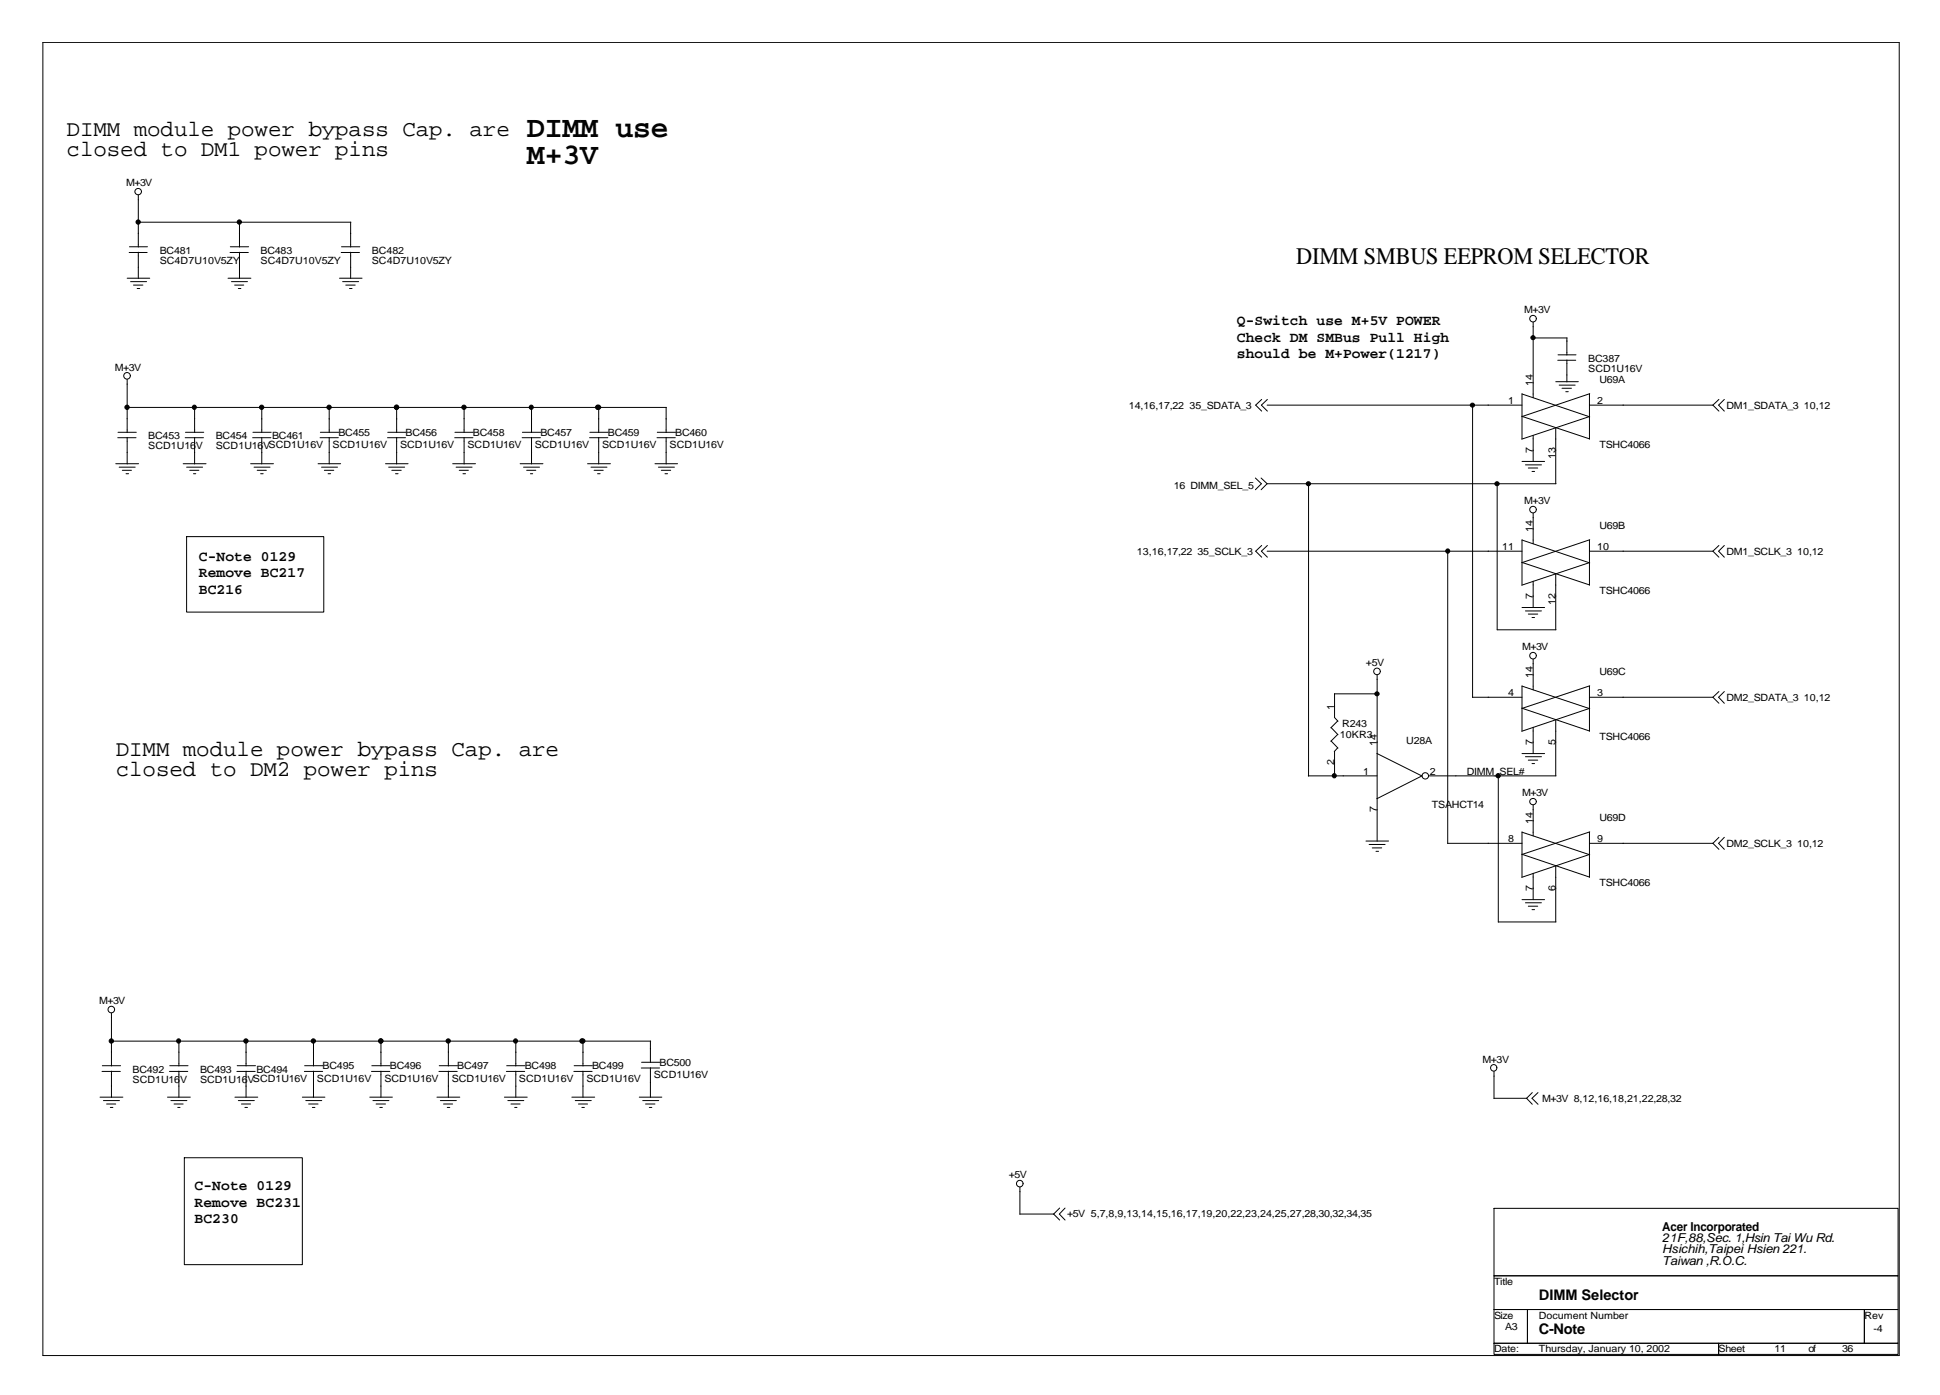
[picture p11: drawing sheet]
<svg xmlns="http://www.w3.org/2000/svg" width="287mm" height="207mm" viewBox="0 0 287 207" stroke-linecap="round" stroke-linejoin="round" font-family="sans-serif">
<g fill="none" stroke="#000" stroke-width=".15">
<path d="M6.3 6.3h275v194.5h-275zM19.1 37.4h2.7M19.2 36.5h2.6M20.5 28.9v7.7M20.5 37.4v3.8M20.5 32.9h31.5M34.1 37.4h2.7M34.1 36.5h2.7M35.5 32.9v3.7M35.5 37.4v3.8M50.5 37.4h2.8M50.6 36.5h2.7"/>
<path d="M51.9 32.9v3.7M51.9 37.4v3.8M18.8 41.2h3.4M18.8 56.2v7.9M19.3 55.6a.49 .49 0 0 0-.7-.4 .49 .49 0 0 0-.2 .8 .49 .49 0 0 0 .8-.1l.1-.2M19.3 41.7h2.4M19.8 42.2h1.4M20.3 42.7h.4M33.8 41.2h3.4M34.3 41.7h2.4M34.8 42.2h1.3M35.3 42.7h.4"/>
<path d="M50.3 41.2h3.3M50.8 41.7h2.3M51.2 42.2h1.4M51.8 42.7h.4M186.9 59.2l-.9 .8 .9 .9M187.7 59.2l-.8 .8 .8 .9M225.5 58.3v6.7M225.5 58.3l10 3.4M227.1 47.7v11.2M227.1 50.1h5.1M230.5 56.5h3.3M230.8 53.4h2.6"/>
<path d="M230.8 52.5h2.7M231 57h2.3M231.4 57.5h1.4M231.9 58h.4M232.1 50.1v2.5M232.1 53.3v3.3M235.5 58.3v6.7M235.5 58.3l-10 3.4M254.6 59.2l-.9 .8M255.4 59.2l-.8 .8 .8 .9M17.1 68.7h3.4M17.4 64.8h2.8"/>
<path d="M17.5 64h2.7M17.7 69.2h2.3M18.1 69.7h1.4M18.7 70.2h.3M18.8 64.8v3.9M27.1 68.7h3.4M27.4 64.8h2.7M27.5 64h2.7M27.6 79.5h20.4v11.1h-20.4zM27.6 69.2h2.4M28.1 69.7h1.4M28.7 70.2h.3"/>
<path d="M28.8 60.3v3.8M28.8 64.8v3.9M37.1 68.7h3.4M37.4 64.8h2.7M37.5 64h2.7M37.6 69.2h2.4M38.1 69.7h1.4M38.6 70.2h.4M38.8 60.3v3.8M38.8 64.8v3.9M47.1 68.7h3.4M47.4 64.8h2.7"/>
<path d="M47.5 64h2.7M47.6 69.2h2.4M48 69.7h1.4M48.6 70.2h.4M48.8 60.3v3.8M48.8 64.8v3.9M57.1 68.7h3.4M57.4 64.8h2.7M57.4 64h2.7M57.6 69.2h2.3M58 69.7h1.4M58.6 70.2h.4"/>
<path d="M58.8 60.3v3.8M58.8 64.8v3.9M67.1 68.7h3.3M67.4 64.8h2.7M67.4 64h2.7M67.6 69.2h2.3M68 69.7h1.4M68.6 70.2h.4M68.7 60.3v3.8M68.7 64.8v3.9M77 68.7h3.4M77.3 64.8h2.8"/>
<path d="M77.4 64h2.7M77.6 69.2h2.3M78 69.7h1.4M78.6 70.2h.3M78.7 60.3v3.8M78.7 64.8v3.9M87 68.7h3.4M87.3 64.8h2.7M87.4 64h2.7M87.5 69.2h2.4M88 69.7h1.4M88.5 70.2h.4"/>
<path d="M88.7 60.3v3.8M88.7 64.8v3.9M97 68.7h3.4M97.3 64.8h2.7M97.4 64h2.7M97.5 69.2h2.4M98 69.7h1.4M98.5 70.2h.4M98.7 60.3v3.8M98.7 64.8v3.9M98.7 60.3h-79.9l.2 .3M186 70.8l.9 .8-.9 .9"/>
<path d="M186.8 70.8l.9 .8M187.7 71.6l-.9 .9M187.7 60h37.8M187.7 71.6h42.8M193.8 71.6v43.3M218.1 60v43.3M221.8 71.6v21.7h8.7M225.4 61.7l10.1 3.3M225.5 68.3h3.3M225.5 80l10 3.4M225.5 79.9v6.7M226 68.8h2.3"/>
<path d="M226.4 69.3h1.4M226.9 69.8h.4M227.1 64.5v3.8M227.1 76v4.5M227.6 75.5a.49 .49 0 0 0-.7-.5 .49 .49 0 0 0-.2 .8 .49 .49 0 0 0 .8-.1l.1-.2M230.5 63.3v8.3M235.5 80v6.7M235.5 61.7l-10.1 3.3M235.5 60h18.2M235.5 79.9l-10 3.4M253.7 60l.9 .9M186.9 80.8l-.9 .8 .9 .9"/>
<path d="M187.7 81.6h37.8M187.7 80.8l-.8 .8 .8 .9M204 100v24.6M204.5 99.4a.49 .49 0 0 0-.7-.4 .49 .49 0 0 0-.2 .7 .49 .49 0 0 0 .8 0l.1-.3M214.5 81.6v43.3M225.4 83.3l10.1 3.3M225.5 90h3.3M226 90.5h2.3M226.4 90.9h1.4M226.9 91.5h.4M227.1 86.1v3.9M227.1 97.6v4.6"/>
<path d="M227.6 97.1a.49 .49 0 0 0-.7-.4 .49 .49 0 0 0-.2 .7 .49 .49 0 0 0 .8 0l.1-.3M230.5 85v8.3M235.5 83.3l-10.1 3.4M235.5 81.6h18.2M253.7 81.6l.9 .9M254.6 80.8l-.9 .8M255.4 80.8l-.8 .8 .8 .9M193.8 114.9h10.2M197.2 107.8l1 1M197.2 109.7l1 1.1M197.7 102.7v3.6l.5 .5M197.7 111.3v3.6"/>
<path d="M197.7 102.8h6.3M198.2 106.8l-1.1 1M198.2 108.8l-1.1 1M198.2 110.8l-.5 .5M204 111.6l6.7 3.3M210.7 114.9l-6.7 3.4M211.7 114.9h18.8M218.1 103.3h7.4M222 114.9v21.7M225.4 104.9l10.1 3.4M225.5 111.6h3.3M225.5 101.6v6.7"/>
<path d="M225.5 101.6l10 3.4M226 112.1h2.3M226.4 112.6h1.4M226.9 113.1h.4M227.1 107.7v3.9M227.1 119.2v4.6M230.5 106.6v8.3M235.5 101.6v6.7M235.5 104.9l-10.1 3.4M235.5 103.3h18.2M235.5 101.6l-10 3.3M253.7 103.3l.9 .9"/>
<path d="M254.6 102.4l-.9 .9M255.4 102.4l-.8 .9 .8 .9M202.4 124.6h3.3M202.8 125.1h2.4M203.3 125.6h1.4M203.8 126.1h.4M214.5 124.9h11M222 136.5h8.5M225.4 126.5l10.1 3.4M225.5 133.2h3.3M225.5 123.2v6.7M225.5 123.2l10 3.4"/>
<path d="M226 133.7h2.3M226.4 134.2h1.4M226.9 134.7h.4M227.1 129.3v3.9M230.5 128.2v8.3M235.5 123.2v6.7M235.5 126.5l-10.1 3.4M235.5 124.9h18.2M235.5 123.2l-10 3.3M253.7 124.9l.9 .9M254.6 124l-.9 .9M255.4 124l-.8 .9 .8 .9"/>
<path d="M15.1 158.7h2.7M15.2 157.8h2.7M16.5 150v7.9M16.5 158.6v3.9M25.1 158.7h2.7M25.1 157.8h2.8M26.5 154.1v3.8M26.5 158.6v3.9M35.1 158.7h2.7M35.1 157.8h2.7M36.4 154.2v3.7M36.4 158.6v3.9"/>
<path d="M45.1 158.7h2.7M45.1 157.8h2.7M46.4 154.2v3.7M46.4 158.6v3.9M55 158.7h2.7M55.1 157.8h2.7M56.4 154.2v3.7M56.4 158.6v3.9M65 158.7h2.7M65.1 157.8h2.7M66.4 154.1v3.8M66.4 158.6v3.9"/>
<path d="M75 158.7h2.7M75.1 157.8h2.7M76.4 154.2v3.7M76.4 158.6v3.9M85 158.7h2.7M85 157.8h2.8M86.4 154.2v3.7M86.4 158.6v3.9M95 158.2h2.7M95 157.3h2.7M96.4 154.2v3.2M96.4 158.1v4.4"/>
<path d="M96.4 154.2h-79.9l.2 .2M221.3 158.7v4M14.8 162.5h3.4M15.3 163h2.4M15.8 163.5h1.3M16.3 164h.4M24.8 162.5h3.4M25.3 163h2.4M25.8 163.5h1.3M26.3 164h.4M27.3 171.5h17.5v15.8h-17.5zM34.8 162.5h3.4"/>
<path d="M35.3 163h2.4M35.8 163.5h1.3M36.3 164h.4M44.8 162.5h3.3M45.3 163h2.4M45.7 163.5h1.4M46.3 164h.4M54.8 162.5h3.3M55.2 163h2.4M55.7 163.5h1.4M56.3 164h.3M64.7 162.5h3.4"/>
<path d="M65.2 163h2.4M65.7 163.5h1.4M66.3 164h.3M74.7 162.5h3.4M75.2 163h2.4M75.7 163.5h1.3M76.2 164h.4M84.7 162.5h3.4M85.2 163h2.4M85.7 163.5h1.3M86.2 164h.4M94.7 162.5h3.3"/>
<path d="M95.2 163h2.4M95.6 163.5h1.4M96.2 164h.4M151.1 175.8v4M151.1 179.8h5M157 178.9l-.9 .9 .9 .9M157.8 178.9l-.9 .9 .9 .9M221.3 179h59.9v9.9h-59.9zM221.3 162.7h4.9M227 161.8l-.9 .9 .9 .8M227.8 161.8l-.9 .9 .9 .8M221.3 188.9h59.9v5h-59.9z"/>
<path d="M221.3 193.9h5v5h-5zM221.3 198.9h33.3v1.7h-33.3zM226.3 193.9h49.9v5h-49.9zM254.6 198.9h26.6v1.7h-26.6zM276.2 193.9h5v5h-5z"/>
<circle cx="20.5" cy="28.4" r=".48"/>
<circle cx="227.1" cy="47.2" r=".49"/>
<circle cx="211.1" cy="114.9" r=".48"/>
<circle cx="227.1" cy="118.7" r=".48"/>
<circle cx="16.5" cy="149.5" r=".49"/>
<circle cx="221.3" cy="158.2" r=".48"/>
<circle cx="151.1" cy="175.3" r=".49"/>
</g>
<g fill="#000" stroke="#000" stroke-width=".15">
<circle cx="20.5" cy="32.9" r=".32"/>
<circle cx="35.5" cy="32.9" r=".32"/>
<circle cx="227.1" cy="50" r=".31"/>
<circle cx="18.8" cy="60.3" r=".32"/>
<circle cx="28.8" cy="60.3" r=".31"/>
<circle cx="38.8" cy="60.3" r=".32"/>
<circle cx="48.7" cy="60.3" r=".32"/>
<circle cx="58.7" cy="60.3" r=".32"/>
<circle cx="68.7" cy="60.3" r=".32"/>
<circle cx="78.7" cy="60.3" r=".31"/>
<circle cx="88.5" cy="60.3" r=".31"/>
<circle cx="88.7" cy="60.3" r=".32"/>
<circle cx="193.8" cy="71.6" r=".31"/>
<circle cx="218.1" cy="60" r=".31"/>
<circle cx="221.8" cy="71.6" r=".31"/>
<circle cx="214.5" cy="81.6" r=".31"/>
<circle cx="197.6" cy="114.9" r=".31"/>
<circle cx="204" cy="102.8" r=".31"/>
<circle cx="221.9" cy="114.9" r=".32"/>
<circle cx="16.5" cy="154.2" r=".32"/>
<circle cx="26.4" cy="154.2" r=".31"/>
<circle cx="36.4" cy="154.2" r=".32"/>
<circle cx="46.4" cy="154.2" r=".32"/>
<circle cx="56.4" cy="154.2" r=".32"/>
<circle cx="66.4" cy="154.2" r=".32"/>
<circle cx="76.4" cy="154.2" r=".31"/>
<circle cx="86.2" cy="154.2" r=".31"/>
<circle cx="86.3" cy="154.2" r=".32"/>
</g>
<g font-size="4.5">
<text x="78.1" y="20.3">DIMM use</text>
<text x="78.1" y="24.2">M+3V</text>
</g>
<text font-size="3.5" x="192" y="39.2">DIMM SMBUS EEPROM SELECTOR</text>
<g font-size="3.3">
<text x="9.9" y="20.1">DIMM module power bypass Cap. are</text>
<text x="9.9" y="23.2">closed to DM1 power pins</text>
<text x="17.1" y="111.9">DIMM module power bypass Cap. are</text>
<text x="17.1" y="115">closed to DM2 power pins</text>
</g>
<g font-size="2.2">
<text x="183.2" y="48.1">Q-Switch use M+5V POWER</text>
<text x="183.2" y="50.6">Check DM SMBus Pull High</text>
<text x="183.2" y="53.1">should be M+Power(1217)</text>
<text x="29.5" y="83.1">C-Note 0129</text>
<text x="29.5" y="85.5">Remove BC217</text>
<text x="29.5" y="88">BC216</text>
<text x="28.8" y="176.2">C-Note 0129</text>
<text x="28.8" y="178.7">Remove BC231</text>
<text x="28.8" y="181.2">BC230</text>
<text x="228" y="197.6">C-Note</text>
<text x="228" y="192.5">DIMM Selector</text>
</g>
<g font-size="1.8">
<text x="246.3" y="182.3">Acer Incorporated</text>
<text x="246.3" y="184">21F,88,Sec. 1,Hsin Tai Wu Rd.</text>
<text x="246.3" y="185.6">Hsichih,Taipei Hsien 221.</text>
<text x="246.3" y="187.3">Taiwan ,R.O.C.</text>
</g>
<g font-size="1.5">
<text x="18.7" y="27.6">M+3V</text>
<text x="23.7" y="37.6">BC481</text>
<text x="23.7" y="39.1">SC4D7U10V5ZY</text>
<text x="38.6" y="37.6">BC483</text>
<text x="38.6" y="39.1">SC4D7U10V5ZY</text>
<text x="55.1" y="37.6">BC482</text>
<text x="55.1" y="39.1">SC4D7U10V5ZY</text>
<text x="225.8" y="46.4">M+3V</text>
<text x="235.3" y="53.6">BC387</text>
<text x="17" y="54.9">M+3V</text>
<text x="223.4" y="59.8">1</text>
<text x="227.1" y="57.2" transform="rotate(-90 227.1 57.2)">14</text>
<text x="235.3" y="55">SCD1U16V</text>
<text x="236.6" y="59.8">2</text>
<text x="236.9" y="56.7">U69A</text>
<text x="22" y="65">BC453</text>
<text x="32" y="65">BC454</text>
<text x="40.3" y="65">BC461</text>
<text x="50.1" y="64.5">BC455</text>
<text x="60.1" y="64.5">BC456</text>
<text x="70.1" y="64.5">BC458</text>
<text x="80.1" y="64.5">BC457</text>
<text x="90" y="64.5">BC459</text>
<text x="100" y="64.5">BC460</text>
<text x="167.2" y="60.6">14,16,17,22</text>
<text x="176.2" y="60.6">35_SDATA_3</text>
<text x="255.7" y="60.6">DM1_SDATA_3</text>
<text x="267.2" y="60.6">10,12</text>
<text x="22" y="66.5">SCD1U16V</text>
<text x="32" y="66.5">SCD1U16VSCD1U16V</text>
<text x="49.3" y="66.4">SCD1U16V</text>
<text x="59.3" y="66.4">SCD1U16V</text>
<text x="69.3" y="66.4">SCD1U16V</text>
<text x="79.2" y="66.4">SCD1U16V</text>
<text x="89.2" y="66.4">SCD1U16V</text>
<text x="99.2" y="66.4">SCD1U16V</text>
<text x="227.1" y="67.1" transform="rotate(-90 227.1 67.1)">7</text>
<text x="230.4" y="68" transform="rotate(-90 230.4 68)">13</text>
<text x="236.9" y="66.4">TSHC4066</text>
<text x="173.9" y="72.4">16 DIMM_SEL_5</text>
<text x="225.8" y="74.7">M+3V</text>
<text x="168.4" y="82.2">13,16,17,22</text>
<text x="177.4" y="82.2">35_SCLK_3</text>
<text x="222.5" y="81.5">11</text>
<text x="227.1" y="78.8" transform="rotate(-90 227.1 78.8)">14</text>
<text x="236.6" y="81.5">10</text>
<text x="236.9" y="78.3">U69B</text>
<text x="255.7" y="82.2">DM1_SCLK_3</text>
<text x="266.2" y="82.2">10,12</text>
<text x="227.1" y="88.7" transform="rotate(-90 227.1 88.7)">7</text>
<text x="230.4" y="89.6" transform="rotate(-90 230.4 89.6)">12</text>
<text x="236.9" y="88">TSHC4066</text>
<text x="202.4" y="98.7">+5V</text>
<text x="225.5" y="96.3">M+3V</text>
<text x="227.1" y="100.4" transform="rotate(-90 227.1 100.4)">14</text>
<text x="236.9" y="100">U69C</text>
<text x="197.7" y="105.1" transform="rotate(-90 197.7 105.1)">1</text>
<text x="198.8" y="107.6">R243</text>
<text x="223.4" y="103.1">4</text>
<text x="236.6" y="103.1">3</text>
<text x="255.7" y="103.8">DM2_SDATA_3</text>
<text x="267.2" y="103.8">10,12</text>
<text x="197.7" y="113.3" transform="rotate(-90 197.7 113.3)">2</text>
<text x="198.5" y="109.3">10KR3</text>
<text x="204" y="110.4" transform="rotate(-90 204 110.4)">14</text>
<text x="208.3" y="110.1">U28A</text>
<text x="227.1" y="110.3" transform="rotate(-90 227.1 110.3)">7</text>
<text x="230.4" y="110.3" transform="rotate(-90 230.4 110.3)">5</text>
<text x="236.9" y="109.6">TSHC4066</text>
<text x="201.9" y="114.7">1</text>
<text x="211.8" y="114.7">2</text>
<text x="212.1" y="119.6">TSAHCT14</text>
<text x="217.3" y="114.8">DIMM_SEL#</text>
<text x="225.5" y="118">M+3V</text>
<text x="204" y="120.3" transform="rotate(-90 204 120.3)">7</text>
<text x="223.4" y="124.7">8</text>
<text x="227.1" y="122.1" transform="rotate(-90 227.1 122.1)">14</text>
<text x="236.6" y="124.7">9</text>
<text x="236.9" y="121.6">U69D</text>
<text x="255.7" y="125.4">DM2_SCLK_3</text>
<text x="266.2" y="125.4">10,12</text>
<text x="227.1" y="132" transform="rotate(-90 227.1 132)">7</text>
<text x="230.4" y="132" transform="rotate(-90 230.4 132)">6</text>
<text x="236.9" y="131.2">TSHC4066</text>
<text x="14.7" y="148.7">M+3V</text>
<text x="19.6" y="158.8">BC492</text>
<text x="19.6" y="160.4">SCD1U16V</text>
<text x="29.6" y="158.8">BC493</text>
<text x="29.6" y="160.4">SCD1U16VSCD1U16V</text>
<text x="38" y="158.8">BC494</text>
<text x="46.9" y="160.2">SCD1U16V</text>
<text x="47.8" y="158.4">BC495</text>
<text x="56.9" y="160.2">SCD1U16V</text>
<text x="57.7" y="158.4">BC496</text>
<text x="66.9" y="160.2">SCD1U16V</text>
<text x="67.7" y="158.4">BC497</text>
<text x="76.9" y="160.2">SCD1U16V</text>
<text x="77.7" y="158.4">BC498</text>
<text x="86.9" y="160.2">SCD1U16V</text>
<text x="87.7" y="158.4">BC499</text>
<text x="96.9" y="159.7">SCD1U16V</text>
<text x="97.7" y="157.9">BC500</text>
<text x="219.6" y="157.4">M+3V</text>
<text x="228.5" y="163.2">M+3V 8,12,16,18,21,22,28,32</text>
<text x="149.4" y="174.5">+5V</text>
<text x="158.1" y="180.3">+5V 5,7,8,9,13,14,15,16,17,19,20,22,23,24,25,27,28,30,32,34,35</text>
<text x="221.3" y="190.3">Title</text>
<text x="221.3" y="195.3">Size</text>
<text x="223" y="196.9">A3</text>
<text x="228" y="195.3">Document Number</text>
<text x="276.2" y="195.3">Rev</text>
<text x="277.5" y="197.3">-4</text>
<text x="221.3" y="200.3">Date:</text>
<text x="228" y="200.3">Thursday, January 10, 2002</text>
<text x="254.6" y="200.3">Sheet</text>
<text x="262.9" y="200.3">11</text>
<text x="267.9" y="200.3">of</text>
<text x="272.9" y="200.3">36</text>
</g>
</svg>
